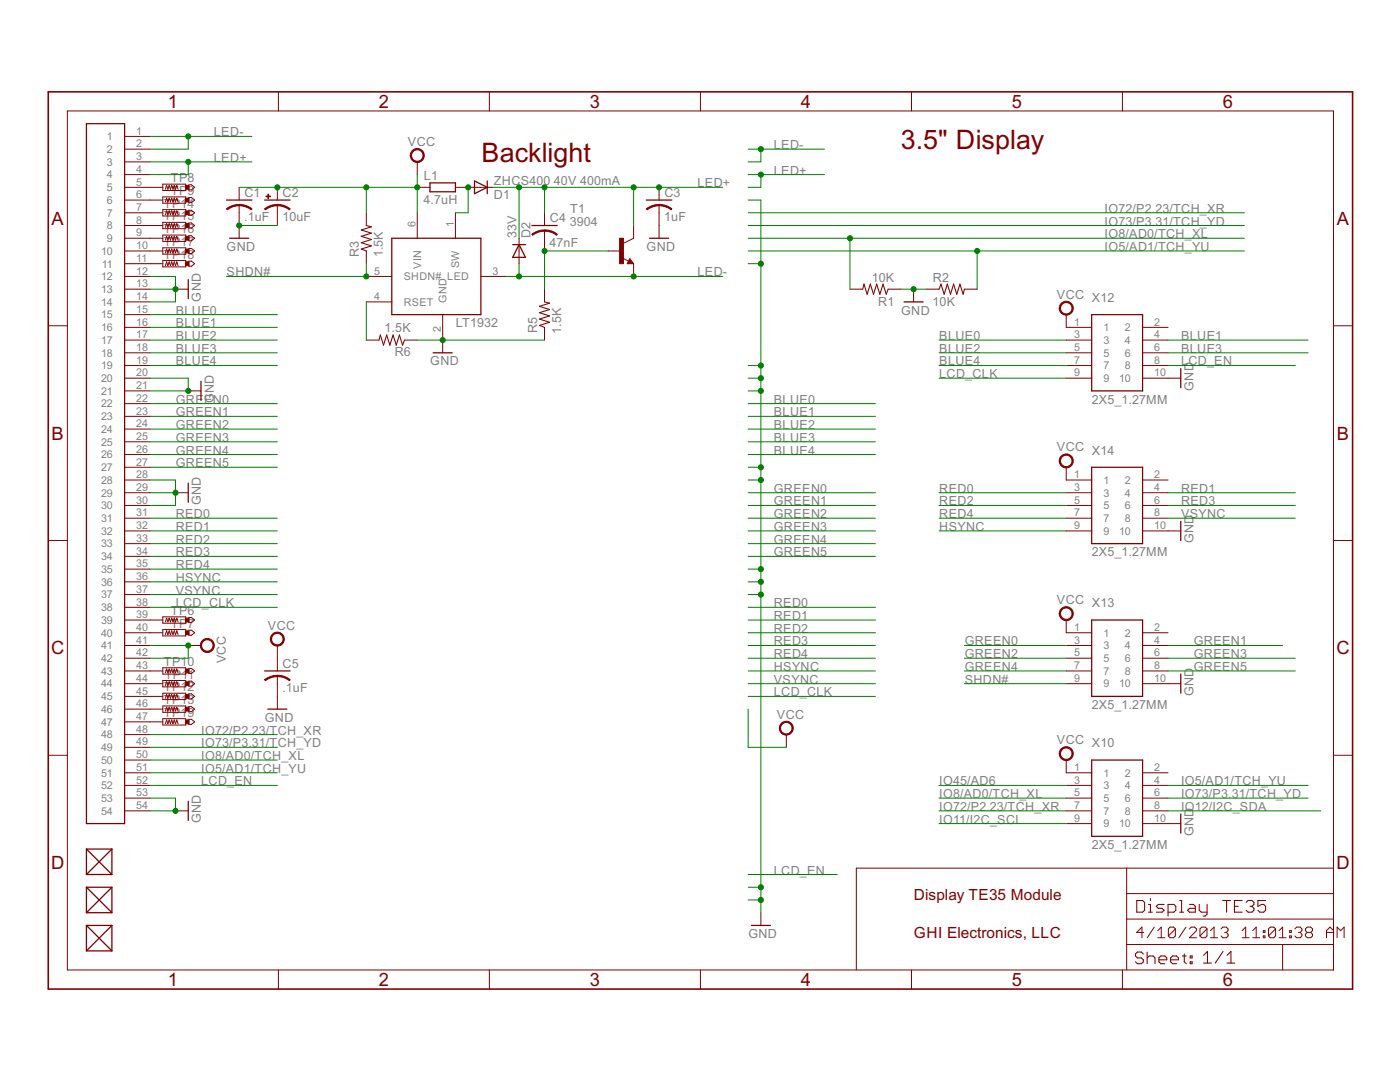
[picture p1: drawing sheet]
<svg xmlns="http://www.w3.org/2000/svg" width="279mm" height="216mm" viewBox="0 0 279 216" stroke-linecap="round" stroke-linejoin="round" font-family="sans-serif">
<g fill="none" stroke="#800000" stroke-width=".2">
<path d="M55.6 18.3v3.8M97.7 18.3v3.8M139.8 18.3v3.8M181.9 18.3v3.8M224 18.3v3.8M13.4 22.1h252.7v171.4h-252.7zM24.9 37.4h7.6M24.9 27.2h5.1M24.9 29.8h5.1M24.9 32.3h5.1M24.9 34.8h5.1M24.9 39.9h7.6"/>
<path d="M32.5 36.7h4.6v1.3h-4.6zM32.5 39.3h4.6v1.3h-4.6zM33 37.8l.3-.8 .2 .8 .3-.8 .2 .8 .3-.8 .2 .8 .3-.8 .2 .8 .3-.8 .2 .8M37.7 36.9h.5l.6 .5-.6 .5h-.5zM37.7 39.4h.5l.6 .5-.6 .5h-.5zM47.7 37.4v2.5M55.4 37.4v2.5M83.3 32.3v2.5M83.3 37.4h2.5M90.9 37.4h7.6M131.5 37.4v2.5M24.9 55.2h5.1"/>
<path d="M24.9 52.6h7.6M24.9 50.1h7.6M24.9 57.7h5.1M24.9 42.5h7.6M24.9 45h7.6M24.9 47.5h7.6M32.5 41.8h4.6v1.3h-4.6zM32.5 44.4h4.6v1.2h-4.6zM32.5 46.9h4.6v1.3h-4.6zM32.5 49.4h4.6v1.3h-4.6zM32.5 52h4.6v1.3h-4.6zM33 40.3l.3-.8 .2 .8 .3-.8 .2 .8 .3-.8 .2 .8 .3-.8 .2 .8 .3-.8 .2 .8"/>
<path d="M33 42.8l.3-.7 .2 .7 .3-.7 .2 .7 .3-.7 .2 .7 .3-.7 .2 .7 .3-.7 .2 .7M33 45.4l.3-.8 .2 .8 .3-.8 .2 .8 .3-.8 .2 .8 .3-.8 .2 .8 .3-.8 .2 .8M33 47.9l.3-.7 .2 .7 .3-.7 .2 .7 .3-.7 .2 .7 .3-.7 .2 .7 .3-.7 .2 .7M33 50.5l.3-.8 .2 .8 .3-.8 .2 .8 .3-.8 .2 .8 .3-.8 .2 .8 .3-.8 .2 .8M33 53l.3-.8 .2 .8 .3-.8 .2 .8 .3-.8 .2 .8 .3-.8 .2 .8 .3-.8 .2 .8M35 57.7h2.6M37.7 42h.5l.6 .5-.6 .5h-.5zM37.7 44.5h.5l.6 .5-.6 .5h-.5zM37.7 47h.5l.6 .5-.6 .5h-.5zM37.7 49.6h.5l.6 .5-.6 .5h-.5zM37.7 52.1h.5l.6 .5-.6 .5h-.5zM47.7 40.9v6.6"/>
<path d="M55.4 40.9v4.1M73.1 55.2h5.1M73.1 42.5v2.5M73.1 50.1v2.5M83.3 42.5v5M90.9 42.5v5M96 55.2h5M103.6 47.5v5.1M108.7 42.5v2.5M108.7 46v4.1M108.7 57.7v2.5M121.4 50.1h2.5"/>
<path d="M124.2 51.5l1.3 .6M125.7 51.6l.7 1h-1.2zM126.4 45v2.5l-2 1.1M126.4 52.6v2.6M131.5 40.9v6.6M169.6 57.7h2.6M177.2 57.7h2.6M182.3 57.7v2.5M184.9 57.7h2.5M192.5 57.7h2.5M9.6 65h3.8M24.9 60.2h5.1"/>
<path d="M24.9 67.9h5.1M24.9 75.5h5.1M24.9 65.3h5.1M24.9 70.4h5.1M24.9 72.9h5.1M24.9 78h5.1M24.9 62.8h5.1M37.6 78h2.5M73.1 60.2h5.1M73.1 67.9h2.5M80.7 67.9h2.6M88.3 62.8v7.6"/>
<path d="M108.7 65.3v2.6M212.8 67.9h5.1M212.8 62.8v2.5h5.1M212.8 75.5h5.1M212.8 70.4h5.1M212.8 72.9h5.1M228 67.9h5.1M228 75.5h7.6M228 65.3h5.1M228 70.4h5.1M228 72.9h5.1M266.1 65h3.8"/>
<path d="M24.9 95.8h5.1M24.9 98.3h5.1M24.9 80.5h5.1M24.9 83.1h5.1M24.9 85.6h5.1M24.9 88.2h5.1M24.9 90.7h5.1M24.9 93.2h5.1M35 98.3h2.6M212.8 93.2v2.6h5.1M212.8 98.3h5.1M228 95.8h5.1"/>
<path d="M228 98.3h5.1M9.6 107.8h3.8M24.9 105.9h5.1M24.9 100.9h5.1M24.9 103.4h5.1M24.9 108.5h5.1M24.9 111h5.1M24.9 113.6h5.1M24.9 116.1h5.1M24.9 118.6h5.1M212.8 105.9h5.1M212.8 100.9h5.1"/>
<path d="M212.8 103.4h5.1M228 105.9h7.6M228 100.9h5.1M228 103.4h5.1M266.1 107.8h3.8M24.9 136.4h7.6M24.9 126.3h7.6M24.9 128.8h5.1M24.9 131.3h5.1M24.9 133.9h7.6M24.9 121.2h5.1M24.9 123.7h7.6"/>
<path d="M24.9 139h7.6M32.5 123.1h4.6v1.3h-4.6zM32.5 125.6h4.6v1.3h-4.6zM32.5 133.2h4.6v1.3h-4.6zM32.5 135.8h4.6v1.3h-4.6zM32.5 138.3h4.6v1.3h-4.6zM33 124.1l.3-.8 .2 .8 .3-.8 .2 .8 .3-.8 .2 .8 .3-.8 .2 .8 .3-.8 .2 .8M33 126.6l.3-.7 .2 .7 .3-.7 .2 .7 .3-.7 .2 .7 .3-.7 .2 .7 .3-.7 .2 .7M33 134.3l.3-.8 .2 .8 .3-.8 .2 .8 .3-.8 .2 .8 .3-.8 .2 .8 .3-.8 .2 .8M33 136.8l.3-.8 .2 .8 .3-.8 .2 .8 .3-.8 .2 .8 .3-.8 .2 .8 .3-.8 .2 .8M33 139.3l.3-.7 .2 .7 .3-.7 .2 .7 .3-.7 .2 .7 .3-.7 .2 .7 .3-.7 .2 .7M37.6 128.8h2.5"/>
<path d="M37.7 123.2h.5l.6 .5-.6 .5h-.5zM37.7 125.8h.5l.6 .5-.6 .5h-.5zM37.7 133.4h.5l.6 .5-.6 .5h-.5zM37.7 135.9h.5l.6 .5-.6 .5h-.5zM37.7 138.5h.5l.6 .5-.6 .5h-.5zM55.4 128.8v5.1M55.4 134.9v6.6M212.8 136.4h5.1M212.8 123.7v2.6h5.1M212.8 128.8h5.1M212.8 131.3h5.1M212.8 133.9h5.1"/>
<path d="M228 136.4h7.6M228 126.3h5.1M228 128.8h5.1M228 131.3h5.1M228 133.9h5.1M9.6 150.7h3.8M24.9 154.2h5.1M24.9 156.7h5.1M24.9 159.3h5.1M24.9 141.5h7.6M24.9 144h7.6M24.9 146.6h5.1"/>
<path d="M24.9 149.1h5.1M24.9 151.7h5.1M32.5 140.9h4.6v1.2h-4.6zM32.5 143.4h4.6v1.3h-4.6zM33 141.9l.3-.8 .2 .8 .3-.8 .2 .8 .3-.8 .2 .8 .3-.8 .2 .8 .3-.8 .2 .8M33 144.4l.3-.7 .2 .7 .3-.7 .2 .7 .3-.7 .2 .7 .3-.7 .2 .7 .3-.7 .2 .7M37.7 141h.5l.6 .5-.6 .5h-.5zM37.7 143.5h.5l.6 .5-.6 .5h-.5zM156.9 146.6v2.5M212.8 151.7v2.5h5.1M212.8 156.7h5.1M212.8 159.3h5.1"/>
<path d="M228 154.2h5.1M228 156.7h5.1M228 159.3h5.1M266.1 150.7h3.8M24.9 161.8h5.1M35 161.8h2.6M212.8 164.3h5.1M212.8 161.8h5.1M224.9 173.2v20.3M224.9 178.3h41.2M228 164.3h7.6M228 161.8h5.1"/>
<path d="M266.1 173.2h-95.2v20.3M55.6 193.5v3.9M97.7 193.5v3.9M139.8 193.5v3.9M151.8 182.1v2.6M181.9 193.5v3.9M224 193.5v3.9M224.9 188.5h41.2M224.9 183.4h41.2M228.3 186.1h-1.5l1.1-1.1v2.1M230.4 185l-1.4 2.1M231.1 185.7l.7-.7v2.1"/>
<path d="M231.1 187.1h1.4M234.6 185.4v1.4l-.4 .3h-.7l-.3-.3M234.6 185.4l-.4-.4h-.7l-.3 .4v1.4M234.6 185.4l-1.4 1.4M236.7 185l-1.4 2.1M237.4 185.4l.3-.4h.7l.4 .4v.3l-1.4 1.4h1.4M240.9 185.4v1.4l-.4 .3h-.7l-.3-.3M240.9 185.4l-.4-.4h-.7l-.3 .4v1.4M240.9 185.4l-1.4 1.4M241.6 187.1h1.4M241.6 185.7l.7-.7v2.1M243.7 185.4l.3-.4h.8l.3 .4v.3l-.3 .4"/>
<path d="M244.4 186.1h.4M244.8 186.1l.3 .3v.4l-.3 .3h-.8l-.3-.3M247.9 187.1h1.4M247.9 185.7l.7-.7v2.1M250 187.1h1.4M250 185.7l.7-.7v2.1M252.1 185.7h.4v.4h-.4zM252.1 186.8h.4v.3h-.4zM254.6 185.4v1.4l-.4 .3h-.7l-.3-.3M254.6 185.4l-.4-.4h-.7l-.3 .4v1.4M254.6 185.4l-1.4 1.4M255.3 185.7l.7-.7v2.1"/>
<path d="M255.3 187.1h1.4M256 188.5v5M257.4 185.7h.3v.4h-.3zM257.4 186.8h.3v.3h-.3zM258.4 185.4l.4-.4h.7l.3 .4v.3l-.3 .4M259.1 186.1h.4M259.5 186.1l.3 .3v.4l-.3 .3h-.7l-.4-.3M260.9 186.1h.7M260.9 186.1l-.4 .3v.4l.4 .3h.7l.3-.3v-.4l-.3-.3M260.9 186.1l-.4-.4v-.3l.4-.4h.7l.3 .4v.3l-.3 .4M264.7 186.1h1.4M266.1 185.7l-.7-.7-.7 .7v1.4"/>
<path d="M266.8 187.1v-2.1l.7 .7 .7-.7v2.1"/>
</g>
<g fill="none" stroke="#800000" stroke-width=".21">
<path d="M73.1 45l1 .3-2 .6 2 .6-2 .7 2 .6-2 .6 2 .7-2 .6 1 .4M172.2 57.7l.2-1 .7 2 .6-2 .6 2 .7-2 .6 2 .6-2 .7 2 .3-1M187.4 57.7l.4-1 .6 2 .7-2 .6 2 .6-2 .6 2 .7-2 .6 2 .3-1M75.6 67.9l.3-1.1 .6 2.1 .7-2.1 .6 2.1 .6-2.1 .7 2.1 .6-2.1 .6 2.1 .4-1M108.7 60.2l1 .3-2 .6 2 .7-2 .6 2 .6-2 .7 2 .6-2 .6 1 .4M226.9 179.7h1.1l.4 .4v1.5l-.4 .4h-1.1zM229.6 179.3v.4M235.4 179.7h.4v2.3M244 179.7h1.6M244.8 179.7v2.3M247.9 179.7h-1.5v2.3h1.5M252.6 179.7h-1.6v1.1l.8-.3h.4l.4 .3v.8l-.4 .4h-.8l-.4-.4"/>
<path d="M228.2 190.4l-.4-.4h-.8l-.4 .4v.4l.4 .3h.8l.4 .4v.4l-.4 .4h-.8l-.4-.4M228.9 190v2.3M228.9 191.1l.4-.3h.8l.4 .3v1.2M229.2 182h.8M229.2 180.5h.4v1.5M231.3 191.5h1.6v-.4l-.4-.3h-.8l-.4 .3v.8l.4 .4h.8M232.3 180.5h-1.1l-.4 .3 .4 .5h.7l.4 .3-.4 .4h-1.1M233.1 182h1.2l.4-.4v-.8l-.4-.3h-1.2v2.3M233.6 191.5h1.6v-.4l-.4-.3h-.8l-.4 .3v.8l.4 .4h.8M235.4 182h.8M236 190.8h.7M236.3 190.4v1.5l.4 .4"/>
<path d="M237.4 180.5h.8l.3 .3v1.2h-1.1l-.4-.4 .4-.3h1.1M237.5 190.8h.4v.3h-.4zM237.5 191.9h.4v.4h-.4zM239.3 180.5v1.1l.4 .4h1.2M240.2 190.6l.8-.8v2.4M240.2 192.2h1.6M240.9 180.5v1.9l-.4 .4h-.4M244.1 189.8l-1.6 2.4M244.9 192.2h1.5M244.9 190.6l.8-.8v2.4M246.4 180.8h.7M248.7 180.1l.4-.4h.8l.4 .4v.4l-.4 .3"/>
<path d="M249.5 180.8h.4M249.9 180.8l.4 .5v.3l-.4 .4h-.8l-.4-.4"/>
</g>
<path d="M9.6 18.3h260.3v179.1h-260.3z" fill="none" stroke="#800000" stroke-width=".32"/>
<g fill="none" stroke="#800000" stroke-width=".25">
<path d="M17.3 24.7h7.6v139.6h-7.6zM45.2 39.9h5.1M52.8 39.9h5.1M85.8 36.5h5.1v1.8h-5.1zM94.7 36.1l2.5 1.3-2.5 1.3zM97.2 36.1v2.6M129 39.9h5.1M37.6 55.8v3.8M45.8 47.5h3.8M78.2 47.5h17.8v15.3h-17.8zM102.3 48.8h2.6M103.6 48.8l1.3 2.6h-2.6z"/>
<path d="M106.1 45h5.1M125.7 52.1l.1 .3h-.4l.3-.5 .5 .6h-.8M129.6 47.5h3.8M40.1 76.1v3.8M86.4 70.4h3.9M180.4 60.2h3.8M217.9 62.8h10.1v15.2h-10.1zM235.6 73.6v3.8M37.6 96.4v3.8M217.9 93.2h10.1v15.3h-10.1zM235.6 104v3.8M52.8 133.9h5.1"/>
<path d="M217.9 123.7h10.1v15.3h-10.1zM235.6 134.5v3.8M37.6 159.9v3.8M53.4 141.5h3.9M217.9 151.7h10.1v15.2h-10.1zM17.3 169.4v5.1M17.3 177v5.1M17.3 177l5 5.1M17.3 177h5M17.3 169.4l5 5.1M17.3 169.4h5M17.3 174.5h5"/>
<path d="M22.3 169.4v5.1M22.3 177v5.1M22.3 177l-5 5.1M22.3 169.4l-5 5.1M235.6 162.4v3.8M17.3 184.7h5M17.3 184.7v5M17.3 184.7l5 5M17.3 189.7h5M17.3 182.1h5M22.3 184.7l-5 5M22.3 184.7v5"/>
<path d="M149.9 184.7h3.9"/>
</g>
<g fill="#800000" stroke="#800000" stroke-width=".2">
<path d="M82.3 30.1a1.4 1.4 0 0 1 2.2 .2 1.4 1.4 0 0 1-.9 2.1 1.4 1.4 0 0 1-1.7-1.4h.2a1.15 1.15 0 0 1 1.6-1.1 1.15 1.15 0 0 1 .3 2 1.15 1.15 0 0 1-1.8-.6l-.1-.3h-.2z" fill-rule="evenodd"/>
<path d="M131.5 40.8h.3a3.9 3.9 0 0 1 2.3 .9l-.2 .2-.8-.5-1.6-.4z" fill-rule="evenodd"/>
<path d="M129 41.7l1.2-.7 1.3-.2v.3l-1 .1-1.4 .7z" fill-rule="evenodd"/>
<path d="M108.7 45.9h.2a3.9 3.9 0 0 1 2.3 .9l-.1 .1-.9-.5-1.5-.3z" fill-rule="evenodd"/>
<path d="M106.1 46.7l1.2-.6 1.4-.2v.2l-1 .2-1.4 .6z" fill-rule="evenodd"/>
<path d="M47.7 40.8h.3a3.9 3.9 0 0 1 2.3 .9l-.2 .2-1.4-.7-1-.2z" fill-rule="evenodd"/>
<path d="M45.2 41.7l1.2-.7 1.3-.2v.3l-1 .1-1.4 .7z" fill-rule="evenodd"/>
<path d="M155.9 144.3a1.4 1.4 0 0 1 2.2 .3 1.4 1.4 0 0 1-.8 2 1.4 1.4 0 0 1-1.8-1.3h.3a1.14 1.14 0 0 1 1.7-.9 1.14 1.14 0 0 1 .1 1.9 1.14 1.14 0 0 1-1.8-.7v-.3h-.3z" fill-rule="evenodd"/>
<path d="M55.4 40.8h.2a3.9 3.9 0 0 1 2.3 .9l-.1 .2-1.4-.7-1-.2z" fill-rule="evenodd"/>
<path d="M52.8 41.7l1.2-.7 1.4-.2v.3l-1.1 .1-1.3 .7z" fill-rule="evenodd"/>
<path d="M211.8 91a1.4 1.4 0 0 1 2.2 .3 1.4 1.4 0 0 1-.8 2 1.4 1.4 0 0 1-1.8-1.3h.2a1.15 1.15 0 0 1 1.7-1.1 1.15 1.15 0 0 1 .2 1.9 1.15 1.15 0 0 1-1.8-.5l-.1-.3h-.2z" fill-rule="evenodd"/>
<path d="M211.8 60.5a1.4 1.4 0 0 1 2.2 .3 1.4 1.4 0 0 1-.8 2 1.4 1.4 0 0 1-1.8-1.3h.2a1.15 1.15 0 0 1 1.6-1.1 1.15 1.15 0 0 1 .3 1.9 1.15 1.15 0 0 1-1.8-.5l-.1-.3h-.2z" fill-rule="evenodd"/>
<path d="M211.8 121.5a1.4 1.4 0 0 1 2.2 .2 1.4 1.4 0 0 1-.8 2.1 1.4 1.4 0 0 1-1.8-1.4h.2a1.15 1.15 0 0 1 1.6-1 1.15 1.15 0 0 1 .3 1.9 1.15 1.15 0 0 1-1.8-.6l-.1-.3h-.2z" fill-rule="evenodd"/>
<path d="M211.8 149.4a1.4 1.4 0 0 1 2.2 .2 1.4 1.4 0 0 1-.8 2.1 1.4 1.4 0 0 1-1.8-1.3h.2a1.15 1.15 0 0 1 1.6-1.1 1.15 1.15 0 0 1 .3 1.9 1.15 1.15 0 0 1-1.8-.5l-.1-.3h-.2z" fill-rule="evenodd"/>
<path d="M40.4 127.8a1.39 1.39 0 0 1 2.2 .3 1.39 1.39 0 0 1-.9 2 1.39 1.39 0 0 1-1.7-1.3h.2a1.14 1.14 0 0 1 1.7-1 1.14 1.14 0 0 1 .2 2 1.14 1.14 0 0 1-1.8-.7l-.1-.3h-.2z" fill-rule="evenodd"/>
<path d="M55.4 134.7h.2a3.9 3.9 0 0 1 2.3 .9l-.1 .2-1.4-.7-1-.1z" fill-rule="evenodd"/>
<path d="M52.8 135.6l1.2-.6 1.4-.2v.2l-1.1 .1-1.3 .7z" fill-rule="evenodd"/>
<path d="M54.3 126.6a1.39 1.39 0 0 1 2.2 .2 1.39 1.39 0 0 1-.8 2.1 1.39 1.39 0 0 1-1.7-1.4h.2a1.14 1.14 0 0 1 1.7-.9 1.14 1.14 0 0 1 .1 1.9 1.14 1.14 0 0 1-1.8-.7v-.3h-.2z" fill-rule="evenodd"/>
</g>
<g fill="#800000" stroke="#800000" stroke-width=".2">
<path d="M123.7 47.5h.7v5.1h-.7z"/>
<path d="M53.1 39.1h.9v.1h-.9z"/>
<path d="M53.5 38.7h.1v.9h-.1z"/>
<path d="M37.1 37h.6v.8h-.6z"/>
<path d="M37.1 39.5h.6v.8h-.6z"/>
<path d="M37.1 42.1h.6v.7h-.6z"/>
<path d="M37.1 44.6h.6v.8h-.6z"/>
<path d="M37.1 47.2h.6v.7h-.6z"/>
<path d="M37.1 49.7h.6v.8h-.6z"/>
<path d="M37.1 52.2h.6v.8h-.6z"/>
<path d="M37.1 123.3h.6v.8h-.6z"/>
<path d="M37.1 125.9h.6v.7h-.6z"/>
<path d="M37.1 133.5h.6v.8h-.6z"/>
<path d="M37.1 136h.6v.8h-.6z"/>
<path d="M37.1 138.6h.6v.7h-.6z"/>
<path d="M37.1 141.1h.6v.8h-.6z"/>
<path d="M37.1 143.7h.6v.7h-.6z"/>
</g>
<g fill="none" stroke="#008000" stroke-width=".2">
<path d="M30 32.3h20.3M30 27.2h20.3M37.6 27.2v2.6h-7.6M37.6 32.3v2.5h-7.6M47.7 37.4h35.6M73.1 37.4v5.1M83.3 34.8v7.7M93.4 37.4v5.1h-2.5M98.5 37.4h45.7M103.6 37.4v10.1M108.7 37.4v5.1M126.4 37.4v7.6"/>
<path d="M149.3 39.9h2.5v142.2M149.3 34.8h15.2M149.3 29.8h15.2M151.8 29.8v2.5h-2.5M151.8 34.8v2.6h-2.5M30 57.7h5M30 55.2h5v5h-5M47.7 45h7.7M73.1 52.6v2.6h-27.9M101 55.2h43.2M103.6 52.6v2.6M121.4 50.1h-12.7v7.6"/>
<path d="M149.3 45h99M149.3 52.6h2.5M149.3 42.5h99M149.3 50.1h99M149.3 47.5h99M169.6 47.5v10.2M179.8 57.7h5.1M195 50.1v7.6M30 67.9h25.4M30 72.9h25.4M30 75.5h7.6v2.5h-7.6M30 62.8h25.4"/>
<path d="M30 65.3h25.4M30 70.4h25.4M73.1 60.2v7.7M83.3 67.9h25.4M149.3 72.9h2.5M149.3 75.5h2.5M149.3 78h2.5M187.4 67.9h25.4M187.4 72.9h25.4M187.4 75.5h25.4M187.4 70.4h25.4M233.1 67.9h27.9"/>
<path d="M233.1 72.9h25.4M233.1 70.4h27.9M30 93.2h25.4M30 95.8h5v5.1h-5M30 98.3h5M30 80.5h25.4M30 83.1h25.4M30 85.6h25.4M30 88.2h25.4M30 90.7h25.4M149.3 93.2h2.5M149.3 95.8h2.5"/>
<path d="M149.3 98.3h25.4M149.3 80.5h25.4M149.3 83.1h25.4M149.3 85.6h25.4M149.3 88.2h25.4M149.3 90.7h25.4M187.4 98.3h25.4M233.1 98.3h25.4M30 113.6h25.4M30 116.1h25.4M30 118.6h25.4M30 103.4h25.4"/>
<path d="M30 105.9h25.4M30 108.5h25.4M30 111h25.4M149.3 113.6h2.5M149.3 116.1h2.5M149.3 118.6h2.5M149.3 100.9h25.4M149.3 103.4h25.4M149.3 105.9h25.4M149.3 108.5h25.4M149.3 111h25.4M187.4 100.9h25.4"/>
<path d="M187.4 103.4h25.4M187.4 105.9h25.4M233.1 100.9h25.4M233.1 103.4h25.4M30 128.8h7.6v2.5h-7.6M30 121.2h25.4M149.3 128.8h25.4M149.3 131.3h25.4M149.3 136.4h25.4M149.3 121.2h25.4M149.3 123.7h25.4M149.3 126.3h25.4"/>
<path d="M149.3 133.9h25.4M149.3 139h25.4M192.5 128.8h20.3M192.5 131.3h20.3M192.5 136.4h20.3M192.5 133.9h20.3M233.1 128.8h22.9M233.1 131.3h25.4M233.1 133.9h25.4M30 159.3h5v2.5h-5M30 149.1h25.4M30 156.7h25.4"/>
<path d="M30 151.7h25.4M30 154.2h25.4M30 146.6h25.4M149.3 141.5v7.6h7.6M187.4 159.3h25.4M187.4 156.7h25.4M233.1 159.3h27.9M233.1 156.7h27.9M149.3 177h2.5M149.3 179.6h2.5M149.3 174.5h17.8M187.4 161.8h25.4"/>
<path d="M187.4 164.3h25.4M233.1 161.8h30.5"/>
</g>
<g fill="#008000" stroke="#008000" stroke-width=".2">
<circle cx="88.3" cy="67.9" r=".51"/>
<circle cx="47.7" cy="45" r=".51"/>
<circle cx="151.8" cy="179.6" r=".51"/>
<circle cx="151.8" cy="177" r=".51"/>
<circle cx="151.8" cy="52.6" r=".51"/>
<circle cx="151.8" cy="72.9" r=".51"/>
<circle cx="151.8" cy="75.5" r=".51"/>
<circle cx="151.8" cy="93.2" r=".51"/>
<circle cx="151.8" cy="95.8" r=".51"/>
<circle cx="151.8" cy="78" r=".51"/>
<circle cx="151.8" cy="113.6" r=".51"/>
<circle cx="151.8" cy="116.1" r=".51"/>
<circle cx="151.8" cy="118.6" r=".51"/>
<circle cx="182.3" cy="57.7" r=".51"/>
<circle cx="35" cy="57.7" r=".51"/>
<circle cx="37.6" cy="78" r=".51"/>
<circle cx="35" cy="98.3" r=".51"/>
<circle cx="35" cy="161.8" r=".51"/>
<circle cx="83.3" cy="37.4" r=".51"/>
<circle cx="73.1" cy="37.4" r=".51"/>
<circle cx="55.4" cy="37.4" r=".51"/>
<circle cx="37.6" cy="128.8" r=".51"/>
<circle cx="93.4" cy="37.4" r=".51"/>
<circle cx="108.7" cy="50.1" r=".51"/>
<circle cx="73.1" cy="55.2" r=".51"/>
<circle cx="151.8" cy="34.8" r=".51"/>
<circle cx="131.5" cy="37.4" r=".51"/>
<circle cx="126.4" cy="37.4" r=".51"/>
<circle cx="108.7" cy="37.4" r=".51"/>
<circle cx="103.6" cy="37.4" r=".51"/>
<circle cx="37.6" cy="32.3" r=".51"/>
<circle cx="151.8" cy="29.8" r=".51"/>
<circle cx="103.6" cy="55.2" r=".51"/>
<circle cx="126.4" cy="55.2" r=".51"/>
<circle cx="37.6" cy="27.2" r=".51"/>
<circle cx="169.6" cy="47.5" r=".51"/>
<circle cx="195" cy="50.1" r=".51"/>
</g>
<g font-size="6" fill="#800000">
<text x="179.8" y="29.8">3.5&quot; Display</text>
<text x="96.1" y="32.3">Backlight</text>
</g>
<g font-size="4.1" fill="#800000">
<text x="33.5" y="21.5">1</text>
<text x="75.6" y="21.5">2</text>
<text x="117.7" y="21.5">3</text>
<text x="159.8" y="21.5">4</text>
<text x="201.9" y="21.5">5</text>
<text x="244.1" y="21.5">6</text>
<text x="10.3" y="44.9">A</text>
<text x="266.8" y="44.9">A</text>
<text x="10.3" y="87.7">B</text>
<text x="266.8" y="87.7">B</text>
<text x="10.2" y="130.6">C</text>
<text x="266.7" y="130.6">C</text>
<text x="10.2" y="173.4">D</text>
<text x="266.7" y="173.4">D</text>
<text x="33.5" y="196.7">1</text>
<text x="75.6" y="196.7">2</text>
<text x="117.7" y="196.7">3</text>
<text x="159.8" y="196.7">4</text>
<text x="201.9" y="196.7">5</text>
<text x="244.1" y="196.7">6</text>
</g>
<g font-size="3.4" fill="#800000">
<text x="182.4" y="179.6">Display TE35 Module</text>
<text x="182.4" y="187.2">GHI Electronics, LLC</text>
</g>
<g font-size="2.8" fill="#808080">
<text x="42.7" y="27.2">LED-</text>
<text x="81.4" y="29.1">VCC</text>
<text x="154.4" y="29.8">LED-</text>
<text x="42.7" y="32.3">LED+</text>
<text x="84.6" y="35.9">L1</text>
<text x="154.4" y="34.8">LED+</text>
<text x="32.7" y="41.4">TP14</text>
<text x="34.1" y="36.4">TP8</text>
<text x="34.1" y="38.9">TP9</text>
<text x="48.8" y="39.3">C1</text>
<text x="56.4" y="39.3">C2</text>
<text x="84.5" y="40.7">4.7uH</text>
<text x="98.6" y="36.8">ZHCS400</text>
<text x="98.6" y="39.6">D1</text>
<text x="110.5" y="36.8">40V 400mA</text>
<text x="132.6" y="39.3">C3</text>
<text x="139.2" y="37.4">LED+</text>
<text x="32.7" y="44">TP15</text>
<text x="32.7" y="46.5">TP16</text>
<text x="48.7" y="44.1">.1uF</text>
<text x="56.4" y="44.1">10uF</text>
<text x="103.1" y="47.5" transform="rotate(-90 103.1 47.5)">33V</text>
<text x="105.9" y="47.5" transform="rotate(-90 105.9 47.5)">D2</text>
<text x="109.7" y="44.4">C4</text>
<text x="113.8" y="45">3904</text>
<text x="113.8" y="42.5">T1</text>
<text x="132.5" y="44.1">1uF</text>
<text x="220.5" y="47.5">IO8/AD0/TCH_XL</text>
<text x="220.5" y="42.5">IO72/P2.23/TCH_XR</text>
<text x="220.5" y="45">IO73/P3.31/TCH_YD</text>
<text x="32.7" y="49.1">TP17</text>
<text x="32.7" y="51.6">TP18</text>
<text x="45.2" y="50.1">GND</text>
<text x="71.6" y="51.3" transform="rotate(-90 71.6 51.3)">R3</text>
<text x="76.4" y="51.3" transform="rotate(-90 76.4 51.3)">1.5K</text>
<text x="109.7" y="49.2">47nF</text>
<text x="129" y="50.1">GND</text>
<text x="220.5" y="50.1">IO5/AD1/TCH_YU</text>
<text x="45.2" y="55.2">SHDN#</text>
<text x="139.2" y="55.2">LED-</text>
<text x="174" y="56.2">10K</text>
<text x="186.2" y="56.2">R2</text>
<text x="210.9" y="59.6">VCC X12</text>
<text x="35.1" y="62.8">BLUE0</text>
<text x="35.1" y="65.3">BLUE1</text>
<text x="40.1" y="60.2" transform="rotate(-90 40.1 60.2)">GND</text>
<text x="90.9" y="65.3">LT1932</text>
<text x="175.3" y="61">R1</text>
<text x="179.8" y="62.8">GND</text>
<text x="186.1" y="61">10K</text>
<text x="35.1" y="67.9">BLUE2</text>
<text x="35.1" y="70.4">BLUE3</text>
<text x="76.8" y="66.3">1.5K</text>
<text x="78.8" y="71.1">R6</text>
<text x="107.2" y="66.5" transform="rotate(-90 107.2 66.5)">R5</text>
<text x="112" y="66.6" transform="rotate(-90 112 66.6)">1.5K</text>
<text x="187.4" y="67.9">BLUE0</text>
<text x="187.4" y="70.4">BLUE2</text>
<text x="235.7" y="67.9">BLUE1</text>
<text x="235.7" y="70.4">BLUE3</text>
<text x="35.1" y="72.9">BLUE4</text>
<text x="85.9" y="72.9">GND</text>
<text x="187.4" y="72.9">BLUE4</text>
<text x="187.4" y="75.5">LCD_CLK</text>
<text x="235.7" y="72.9">LCD_EN</text>
<text x="238.2" y="78" transform="rotate(-90 238.2 78)">GND</text>
<text x="35.1" y="80.5">GREEN0</text>
<text x="35.1" y="83.1">GREEN1</text>
<text x="42.6" y="80.5" transform="rotate(-90 42.6 80.5)">GND</text>
<text x="154.4" y="80.5">BLUE0</text>
<text x="154.4" y="83.1">BLUE1</text>
<text x="217.9" y="80.5">2X5_1.27MM</text>
<text x="35.1" y="85.6">GREEN2</text>
<text x="35.1" y="88.2">GREEN3</text>
<text x="154.4" y="85.6">BLUE2</text>
<text x="154.4" y="88.2">BLUE3</text>
<text x="35.1" y="90.7">GREEN4</text>
<text x="35.1" y="93.2">GREEN5</text>
<text x="154.4" y="90.7">BLUE4</text>
<text x="210.9" y="90.1">VCC X14</text>
<text x="40.1" y="100.8" transform="rotate(-90 40.1 100.8)">GND</text>
<text x="154.4" y="98.3">GREEN0</text>
<text x="154.4" y="100.9">GREEN1</text>
<text x="187.4" y="98.3">RED0</text>
<text x="187.4" y="100.9">RED2</text>
<text x="235.7" y="98.3">RED1</text>
<text x="235.7" y="100.9">RED3</text>
<text x="35.1" y="103.4">RED0</text>
<text x="35.1" y="105.9">RED1</text>
<text x="154.4" y="103.4">GREEN2</text>
<text x="154.4" y="105.9">GREEN3</text>
<text x="187.4" y="103.4">RED4</text>
<text x="187.4" y="105.9">HSYNC</text>
<text x="235.7" y="103.4">VSYNC</text>
<text x="35.1" y="108.5">RED2</text>
<text x="35.1" y="111">RED3</text>
<text x="35.1" y="113.6">RED4</text>
<text x="154.4" y="108.5">GREEN4</text>
<text x="154.4" y="111">GREEN5</text>
<text x="217.9" y="111">2X5_1.27MM</text>
<text x="238.2" y="108.4" transform="rotate(-90 238.2 108.4)">GND</text>
<text x="35.1" y="116.1">HSYNC</text>
<text x="35.1" y="118.6">VSYNC</text>
<text x="34.1" y="122.7">TP6</text>
<text x="34.1" y="125.2">TP7</text>
<text x="35.1" y="121.2">LCD_CLK</text>
<text x="53.5" y="125.6">VCC</text>
<text x="154.4" y="121.2">RED0</text>
<text x="154.4" y="123.7">RED1</text>
<text x="210.9" y="120.5">VCC X13</text>
<text x="154.4" y="126.3">RED2</text>
<text x="154.4" y="128.8">RED3</text>
<text x="154.4" y="131.3">RED4</text>
<text x="192.5" y="128.8">GREEN0</text>
<text x="192.5" y="131.3">GREEN2</text>
<text x="238.2" y="128.8">GREEN1</text>
<text x="238.2" y="131.3">GREEN3</text>
<text x="32.7" y="132.9">TP10</text>
<text x="32.7" y="137.9">TP12</text>
<text x="32.9" y="135.4">TP11</text>
<text x="45.1" y="132.4" transform="rotate(-90 45.1 132.4)">VCC</text>
<text x="56.4" y="133.2">C5</text>
<text x="154.4" y="133.9">HSYNC</text>
<text x="154.4" y="136.4">VSYNC</text>
<text x="192.5" y="136.4">SHDN#</text>
<text x="192.5" y="133.9">GREEN4</text>
<text x="238.2" y="133.9">GREEN5</text>
<text x="32.7" y="140.5">TP13</text>
<text x="32.7" y="143">TP19</text>
<text x="56.4" y="138.1">.1uF</text>
<text x="154.4" y="139">LCD_CLK</text>
<text x="155.1" y="143.4">VCC</text>
<text x="217.9" y="141.5">2X5_1.27MM</text>
<text x="238.2" y="138.9" transform="rotate(-90 238.2 138.9)">GND</text>
<text x="40.1" y="146.6">IO72/P2.23/TCH_XR</text>
<text x="40.1" y="149.1">IO73/P3.31/TCH_YD</text>
<text x="52.8" y="144">GND</text>
<text x="210.9" y="148.5">VCC X10</text>
<text x="40.1" y="151.6">IO8/AD0/TCH_XL</text>
<text x="40.1" y="154.2">IO5/AD1/TCH_YU</text>
<text x="40.1" y="156.7">LCD_EN</text>
<text x="187.4" y="159.3">IO8/AD0/TCH_XL</text>
<text x="187.4" y="161.8">IO72/P2.23/TCH_XR</text>
<text x="187.4" y="156.7">IO45/AD6</text>
<text x="235.7" y="156.7">IO5/AD1/TCH_YU</text>
<text x="235.7" y="159.3">IO73/P3.31/TCH_YD</text>
<text x="235.7" y="161.8">IO12/I2C_SDA</text>
<text x="40.1" y="164.3" transform="rotate(-90 40.1 164.3)">GND</text>
<text x="187.4" y="164.3">IO11/I2C_SCL</text>
<text x="238.2" y="166.8" transform="rotate(-90 238.2 166.8)">GND</text>
<text x="217.9" y="169.4">2X5_1.27MM</text>
<text x="154.4" y="174.5">LCD_EN</text>
<text x="149.3" y="187.2">GND</text>
</g>
<g font-size="2.4" fill="#808080">
<text x="21.3" y="28">1</text>
<text x="27.2" y="26.9">1</text>
<text x="27.2" y="29.4">2</text>
<text x="21.3" y="30.5">2</text>
<text x="21.3" y="33.1">3</text>
<text x="21.3" y="35.6">4</text>
<text x="27.2" y="31.9">3</text>
<text x="27.2" y="34.5">4</text>
<text x="21.3" y="38.1">5</text>
<text x="21.3" y="40.7">6</text>
<text x="27.2" y="37">5</text>
<text x="27.2" y="39.6">6</text>
<text x="21.3" y="43.2">7</text>
<text x="21.3" y="45.8">8</text>
<text x="27.2" y="42.1">7</text>
<text x="27.2" y="44.6">8</text>
<text x="27.2" y="47.2">9</text>
<text x="82.9" y="45.2" transform="rotate(-90 82.9 45.2)">6</text>
<text x="90.5" y="45.2" transform="rotate(-90 90.5 45.2)">1</text>
<text x="20.2" y="50.8">10</text>
<text x="20.3" y="53.4">11</text>
<text x="21.3" y="48.3">9</text>
<text x="27.2" y="52.3">11</text>
<text x="27.2" y="49.7">10</text>
<text x="84" y="53.6" transform="rotate(-90 84 53.6)">VIN</text>
<text x="91.7" y="53.6" transform="rotate(-90 91.7 53.6)">SW</text>
<text x="20.2" y="55.9">12</text>
<text x="20.2" y="58.5">13</text>
<text x="27.2" y="54.8">12</text>
<text x="27.2" y="57.3">13</text>
<text x="27.2" y="59.9">14</text>
<text x="74.7" y="54.8">5</text>
<text x="74.7" y="59.9">4</text>
<text x="80.6" y="55.9">SHDN# LED</text>
<text x="98.3" y="54.8">3</text>
<text x="20.2" y="61">14</text>
<text x="20.2" y="63.5">15</text>
<text x="27.2" y="62.4">15</text>
<text x="27.2" y="65">16</text>
<text x="80.6" y="61">RSET</text>
<text x="89.1" y="60.4" transform="rotate(-90 89.1 60.4)">GND</text>
<text x="214.4" y="65">1</text>
<text x="230.4" y="65">2</text>
<text x="20.2" y="66.1">16</text>
<text x="20.2" y="68.6">17</text>
<text x="20.2" y="71.2">18</text>
<text x="27.2" y="67.5">17</text>
<text x="27.2" y="70">18</text>
<text x="88" y="66.3" transform="rotate(-90 88 66.3)">2</text>
<text x="214.4" y="67.5">3</text>
<text x="214.4" y="70">5</text>
<text x="220.2" y="66.1">1</text>
<text x="220.2" y="68.6">3</text>
<text x="220.2" y="71.2">5</text>
<text x="224.5" y="66.1">2</text>
<text x="224.5" y="68.6">4</text>
<text x="224.5" y="71.2">6</text>
<text x="230.4" y="67.5">4</text>
<text x="230.4" y="70">6</text>
<text x="20.2" y="73.7">19</text>
<text x="20.2" y="76.2">20</text>
<text x="27.2" y="72.6">19</text>
<text x="27.2" y="75.1">20</text>
<text x="27.2" y="77.7">21</text>
<text x="214.4" y="72.6">7</text>
<text x="214.4" y="75.1">9</text>
<text x="220.2" y="73.7">7</text>
<text x="220.2" y="76.2">9</text>
<text x="223.3" y="76.2">10</text>
<text x="224.5" y="73.7">8</text>
<text x="230.4" y="72.6">8</text>
<text x="230.4" y="75.1">10</text>
<text x="20.2" y="78.8">21</text>
<text x="20.2" y="81.3">22</text>
<text x="20.2" y="83.8">23</text>
<text x="27.2" y="80.2">22</text>
<text x="27.2" y="82.7">23</text>
<text x="20.2" y="86.4">24</text>
<text x="20.2" y="88.9">25</text>
<text x="27.2" y="85.3">24</text>
<text x="27.2" y="87.8">25</text>
<text x="20.2" y="91.5">26</text>
<text x="20.2" y="94">27</text>
<text x="27.2" y="90.3">26</text>
<text x="27.2" y="92.9">27</text>
<text x="27.2" y="95.4">28</text>
<text x="214.4" y="95.4">1</text>
<text x="230.4" y="95.4">2</text>
<text x="20.2" y="96.5">28</text>
<text x="20.2" y="99.1">29</text>
<text x="20.2" y="101.6">30</text>
<text x="27.2" y="98">29</text>
<text x="27.2" y="100.5">30</text>
<text x="214.4" y="98">3</text>
<text x="214.4" y="100.5">5</text>
<text x="220.2" y="96.5">1</text>
<text x="220.2" y="99.1">3</text>
<text x="220.2" y="101.6">5</text>
<text x="224.5" y="96.5">2</text>
<text x="224.5" y="99.1">4</text>
<text x="224.5" y="101.6">6</text>
<text x="230.4" y="98">4</text>
<text x="230.4" y="100.5">6</text>
<text x="20.2" y="104.2">31</text>
<text x="20.2" y="106.7">32</text>
<text x="27.2" y="103">31</text>
<text x="27.2" y="105.6">32</text>
<text x="214.4" y="103">7</text>
<text x="214.4" y="105.6">9</text>
<text x="220.2" y="104.2">7</text>
<text x="220.2" y="106.7">9</text>
<text x="223.3" y="106.7">10</text>
<text x="224.5" y="104.2">8</text>
<text x="230.4" y="103">8</text>
<text x="230.4" y="105.6">10</text>
<text x="20.2" y="109.2">33</text>
<text x="20.2" y="111.8">34</text>
<text x="27.2" y="108.1">33</text>
<text x="27.2" y="110.7">34</text>
<text x="27.2" y="113.2">35</text>
<text x="20.2" y="114.3">35</text>
<text x="20.2" y="116.9">36</text>
<text x="20.2" y="119.4">37</text>
<text x="27.2" y="115.7">36</text>
<text x="27.2" y="118.3">37</text>
<text x="20.2" y="121.9">38</text>
<text x="20.2" y="124.5">39</text>
<text x="27.2" y="120.8">38</text>
<text x="27.2" y="123.4">39</text>
<text x="27.2" y="125.9">40</text>
<text x="214.4" y="125.9">1</text>
<text x="230.4" y="125.9">2</text>
<text x="20.2" y="127">40</text>
<text x="20.2" y="129.6">41</text>
<text x="27.2" y="128.4">41</text>
<text x="27.2" y="131">42</text>
<text x="214.4" y="128.4">3</text>
<text x="214.4" y="131">5</text>
<text x="220.2" y="127">1</text>
<text x="220.2" y="129.6">3</text>
<text x="224.5" y="127">2</text>
<text x="224.5" y="129.6">4</text>
<text x="230.4" y="128.4">4</text>
<text x="230.4" y="131">6</text>
<text x="20.2" y="132.1">42</text>
<text x="20.2" y="134.6">43</text>
<text x="20.2" y="137.2">44</text>
<text x="27.2" y="133.5">43</text>
<text x="27.2" y="136.1">44</text>
<text x="214.4" y="133.5">7</text>
<text x="214.4" y="136.1">9</text>
<text x="220.2" y="132.1">5</text>
<text x="220.2" y="134.6">7</text>
<text x="220.2" y="137.2">9</text>
<text x="223.3" y="137.2">10</text>
<text x="224.5" y="132.1">6</text>
<text x="224.5" y="134.6">8</text>
<text x="230.4" y="133.5">8</text>
<text x="230.4" y="136.1">10</text>
<text x="20.2" y="139.7">45</text>
<text x="20.2" y="142.3">46</text>
<text x="27.2" y="138.6">45</text>
<text x="27.2" y="141.1">46</text>
<text x="27.2" y="143.7">47</text>
<text x="20.2" y="144.8">47</text>
<text x="20.2" y="147.3">48</text>
<text x="20.2" y="149.9">49</text>
<text x="27.2" y="146.2">48</text>
<text x="27.2" y="148.8">49</text>
<text x="20.2" y="152.4">50</text>
<text x="20.2" y="155">51</text>
<text x="27.2" y="151.3">50</text>
<text x="27.2" y="153.8">51</text>
<text x="214.4" y="153.8">1</text>
<text x="220.2" y="155">1</text>
<text x="224.5" y="155">2</text>
<text x="230.4" y="153.8">2</text>
<text x="20.2" y="157.5">52</text>
<text x="20.2" y="160">53</text>
<text x="27.2" y="156.4">52</text>
<text x="27.2" y="158.9">53</text>
<text x="27.2" y="161.5">54</text>
<text x="214.4" y="156.4">3</text>
<text x="214.4" y="158.9">5</text>
<text x="214.4" y="161.5">7</text>
<text x="220.2" y="157.5">3</text>
<text x="220.2" y="160">5</text>
<text x="224.5" y="157.5">4</text>
<text x="224.5" y="160">6</text>
<text x="230.4" y="156.4">4</text>
<text x="230.4" y="158.9">6</text>
<text x="230.4" y="161.5">8</text>
<text x="20.2" y="162.6">54</text>
<text x="214.4" y="164">9</text>
<text x="220.2" y="162.6">7</text>
<text x="220.2" y="165.1">9</text>
<text x="223.3" y="165.1">10</text>
<text x="224.5" y="162.6">8</text>
<text x="230.4" y="164">10</text>
</g>
</svg>
